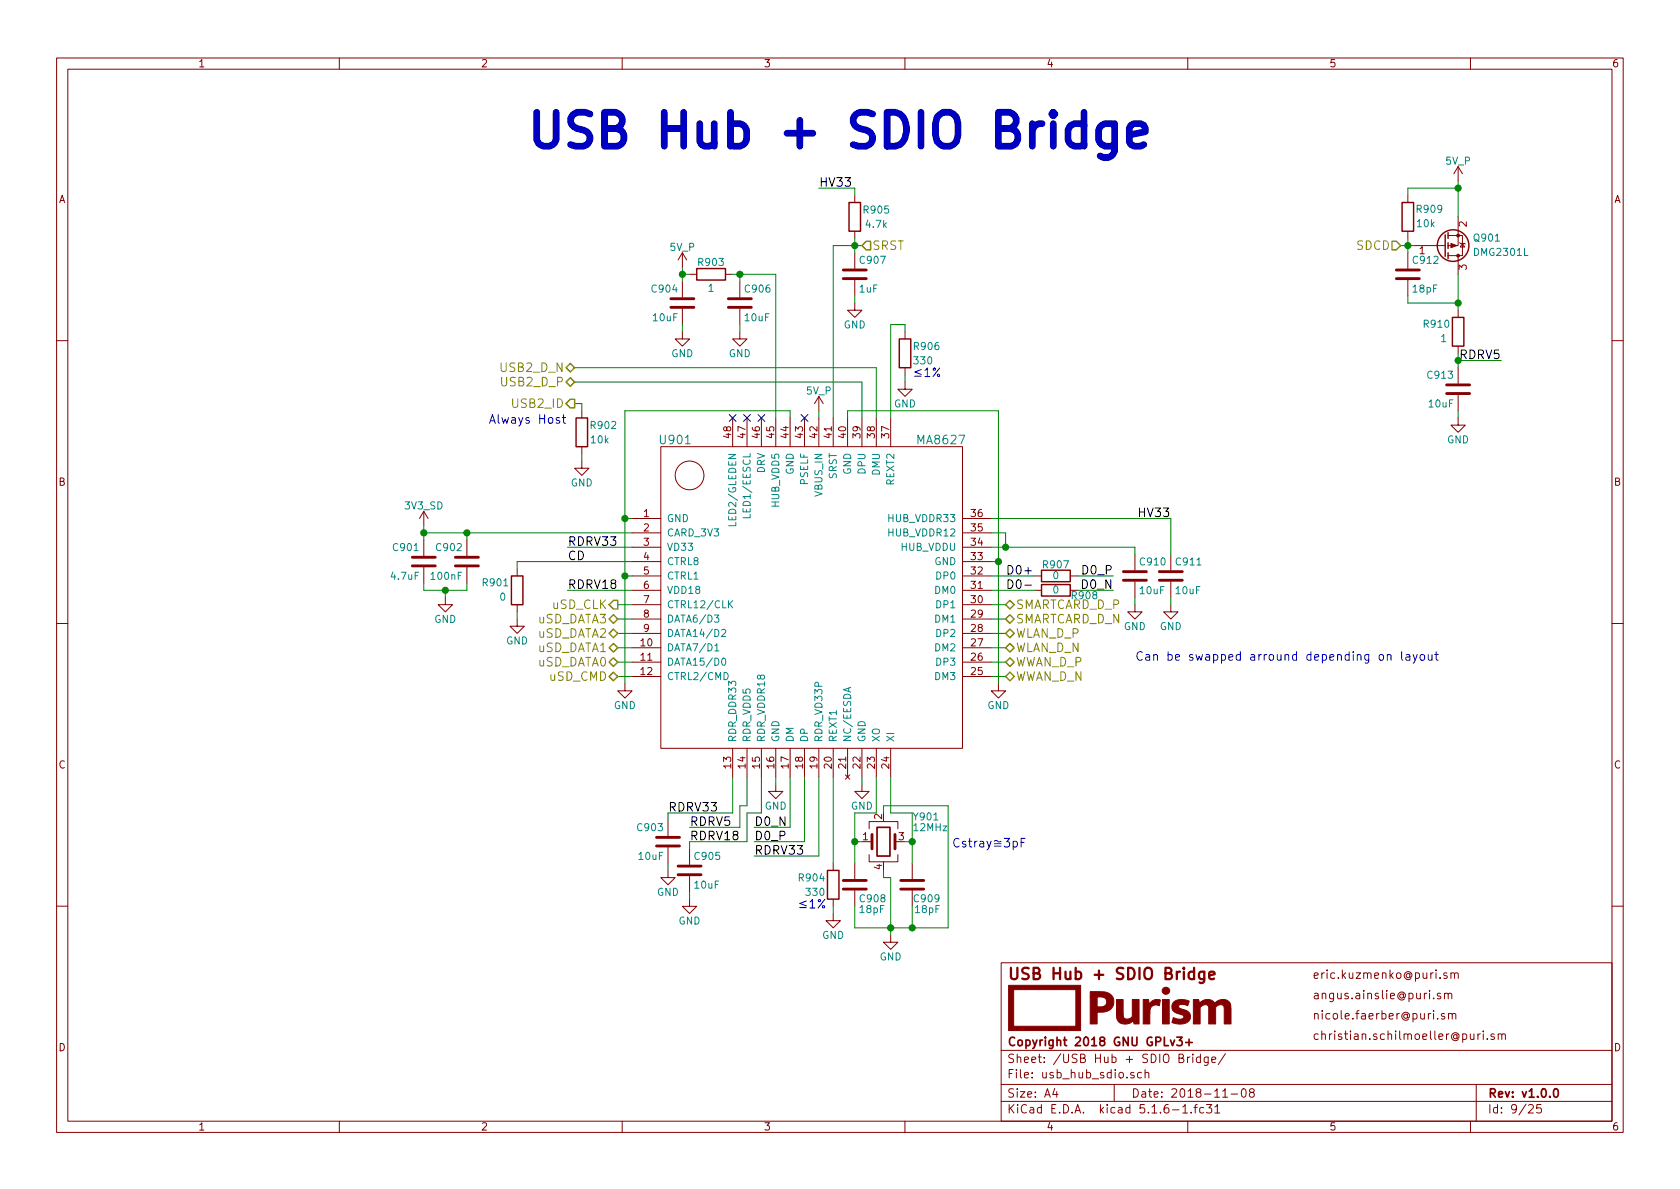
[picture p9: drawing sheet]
<svg xmlns="http://www.w3.org/2000/svg" width="297mm" height="210mm" viewBox="0 0 297 210" stroke-linecap="round" stroke-linejoin="round" font-family="sans-serif">
<g fill="none" stroke="#840000" stroke-width=".18">
<path d="M10 10.3h277v189.9h-277zM12 12.2h273v186.1h-273zM60 10.3v1.9M110 10.3v1.9M160 10.3v1.9M210 10.3v1.9M260 10.3v1.9M151.1 34.5v1.3M248.9 34.5v1.3M257.8 38.3v5.1h-1.8M257.8 29.5v2.5M257.8 29.5l-.8 1.2"/>
<path d="M257.8 29.5l.8 1.2M120.6 58.7v1.2h1.3l-1.3 1.3-1.2-1.3h1.2M120.6 44.7l-.7 1.3M120.6 44.7v2.5M120.6 49.8v2.8M120.6 54.6v2.8M120.6 44.7l.8 1.3M121.9 48.5h1.3M128.3 48.5h1.2M130.8 58.7v1.2h1.3l-1.3 1.3-1.3-1.3h1.3M130.8 49.8v2.8M130.8 54.6v2.8"/>
<path d="M151.1 53.6v1.3h1.3l-1.3 1.2-1.2-1.2h1.2M151.1 40.9v1.3M151.1 44.7v2.8M151.1 49.5v2.8M160 58.7v1.2M248.9 40.9v1.3M248.9 44.7v2.8M248.9 49.5v2.8M250.2 43.4h5.3M256 41.7h2.6v3.5h-2.6M257.8 45.2v3.3M257.8 54.9v1.2"/>
<path d="M258.1 42.9l.1 .1h.8l.1 .2M258.6 43l.4 .7h-.8zM10 60.2h2M102.9 72.6v1.3M102.9 79v1.3M116.8 79h53.4v53.3h-53.4zM129.5 73.9v5.1M132.1 73.9v5.1M134.6 73.9v5.1M137.2 73.9v5.1M139.7 73.9v5.1M142.2 73.9v5.1"/>
<path d="M144.8 70.1l-.8 1.3M144.8 70.1v2.5M144.8 73.9v5.1M144.8 70.1l.7 1.3M147.3 73.9v5.1M149.9 73.9v5.1M152.4 73.9v5.1M154.9 73.9v5.1M157.5 73.9v5.1M160 67.6v1.2h1.3l-1.3 1.3-1.3-1.3h1.3M160 65v1.3M257.8 73.9v1.3h1.3l-1.3 1.2-1.3-1.2h1.3"/>
<path d="M257.8 61.2v1.3M257.8 65v2.8M257.8 69.8v2.8M285 60.2h2M74.9 90.4v2.6M74.9 95.5v2.8M74.9 90.4l-.7 1.3M74.9 90.4l.8 1.3M82.5 95.5v2.8M102.9 81.5v1.3h1.2l-1.2 1.3-1.3-1.3h1.3M111.8 91.7h5M111.8 94.2h5"/>
<path d="M111.8 96.8h5M111.8 99.3h5M170.2 91.7h5.1M170.2 94.2h5.1M170.2 96.8h5.1M170.2 99.3h5.1M200.7 98v2.8M207 98v2.8M10 110.3h2M74.9 100.3v2.8M78.7 105.7v1.2h1.3l-1.3 1.3-1.2-1.3h1.2M82.5 100.3v2.8"/>
<path d="M91.4 109.5v1.2h-1.2l1.2 1.3 1.3-1.3h-1.3M91.4 100.6v1.2M91.4 106.9v1.3M111.8 114.5h5M111.8 117.1h5M111.8 119.6h5M111.8 112h5M111.8 109.5h5M111.8 106.9h5M111.8 104.4h5M111.8 101.8h5M170.2 114.5h5.1"/>
<path d="M170.2 117.1h5.1M170.2 119.6h5.1M170.2 112h5.1M170.2 109.5h5.1M170.2 106.9h5.1M170.2 104.4h5.1M170.2 101.8h5.1M182.9 104.4h1.2M182.9 101.8h1.2M189.2 101.8h1.3M200.7 106.9v1.3h1.2l-1.2 1.3-1.3-1.3h1.3M200.7 102.9v2.8"/>
<path d="M207 106.9v1.3h1.3l-1.3 1.3-1.3-1.3h1.3M207 102.9v2.8M285 110.3h2M110.5 120.9v1.3h1.3l-1.3 1.2-1.3-1.2h1.3M129.5 132.3v5.1M132.1 132.3v5.1M134.6 132.3v5.1M137.2 138.7v1.2h1.2l-1.2 1.3-1.3-1.3h1.3M137.2 132.3v5.1M139.7 132.3v5.1M142.2 132.3v5.1M144.8 132.3v5.1"/>
<path d="M147.3 132.3v5.1M149.5 137l.7 .8M149.9 132.3v5.1M150.2 137l-.7 .8M152.4 138.7v1.2h1.3l-1.3 1.3-1.3-1.3h1.3M152.4 132.3v5.1M154.9 132.3v5.1M157.5 132.3v5.1M176.5 120.9v1.3h1.3l-1.3 1.2-1.2-1.2h1.2M118.1 153.9v1.3h1.3l-1.3 1.3-1.3-1.3h1.3M118.1 145v2.8M118.1 149.9v2.7"/>
<path d="M121.9 159v1.3h1.3l-1.3 1.2-1.3-1.2h1.3M121.9 150.1v2.8M121.9 154.9v2.8M147.3 152.6v1.3M147.3 159v1.3M151.1 152.6v2.8M151.1 157.5v2.8M153.7 151.1v1.3h5v-1.3M153.7 146.6v-1.3h5v1.3M153.7 148.8h.5M158.2 148.8h.5M161.3 152.6v2.8"/>
<path d="M161.3 157.5v2.8M10 160.2h2M147.3 161.5v1.3h1.3l-1.3 1.3-1.3-1.3h1.3M157.5 165.3v1.3h1.2l-1.2 1.3-1.3-1.3h1.3M177 170.3h108v28h-108zM254.7 175.7l-.4-.1-.2 .2 .1 .3 .5 .1v.3h-.6M255.4 179.3l-.4-.1-.2 .2 .1 .2 .5 .2v.3h-.6M255.4 175.8l.1-.1a.37 .37 0 0 1 .6 .1v.8M255.4 175.6v1M255.8 172.1l-.3-.1-.2 .2v.3l.5 .1v.3h-.5M256.1 175.8v-.1a.37 .37 0 0 1 .6 .1v.8M256.1 179.3h.1a.37 .37 0 0 1 .6 .1v.8"/>
<path d="M256.1 179.2v1M256.5 172.2l.3-.2 .3 .1 .1 .9M256.5 172v1M256.8 179.4v-.1a.37 .37 0 0 1 .6 .1v.8M257.2 172.2a.36 .36 0 0 1 .3-.2 .36 .36 0 0 1 .3 .2v.8M285 160.2h2M60 198.3v1.9M110 198.3v1.9M160 198.3v1.9M177 194.8h108M177 191.8h108M177 185.7h108"/>
<path d="M186.5 192.5l-.4 1h1M186.8 193v1M197 191.8v3M200.5 189.7a.37 .37 0 0 0-.6 .1l.1 .3 .5 .1 .1 .1-.3 .3-.4-.1M201.8 189.7l-.4-.1-.3 .3 .1 .6 .2 .1 .4-.1M202.5 189.8v-.1a.37 .37 0 0 1 .6 .1v.8M202.5 189.1v1.5M207.3 196.3h1.2M209.1 195.8l.4-.5v1.5M209.1 196.8h.9M210 186.9v1M210 198.3v1.9"/>
<path d="M210.4 186.9l-.4 .3M210.6 196.7v.1M210.9 186.4v.2M210.9 186.9v1M211.1 195.8h.6M211.7 195.3l-.4 .2v1.3M212.2 187l-.4-.1-.3 .3 .1 .6 .2 .1 .4-.1M212.2 186.4v1.5M212.8 195.9l-.4-.1-.3 .3 .1 .6 .2 .1 .4-.1M213.3 195.3h.9l-.5 .6 .5 .1v.7l-.2 .1-.7-.1M213.6 186.9v1.2l-.3 .3-.3-.1M213.6 187l-.4-.1-.3 .3 .1 .6 .2 .1 .4-.1"/>
<path d="M214.2 187.4l.8-.1-.1-.3-.4-.1-.3 .2 .1 .7h.6M214.8 195.8l.4-.5v1.5M214.8 196.8h.9M216.2 194h.8M216.7 186.3l-1.3 2M217.7 193.5h1.1M219.6 192.7l.4-.2a.94 .94 0 0 1 0 1.5 .82 .82 0 0 1-.4-1.3zM221.2 193.2l-.3-.3 .1-.2 .2-.2 .4 .1 .2 .2-.1 .2-.6 .2a.48 .48 0 0 0-.1 .7l.2 .1 .5-.1a.48 .48 0 0 0-.1-.7h-.1M254.2 180.1v.1M260 198.3v1.9M261 191.8v6.5M261.3 182.8v1"/>
<path d="M261.7 182.8l-.4 .3M262.3 182.3v.2M262.3 182.8v1M263 183.7v.1M264.2 182.9a.37 .37 0 0 0-.6 .1l.1 .3 .5 .1 .1 .1-.3 .3-.4-.1M264.9 183l.2-.2 .4 .1v.9M264.9 182.8v1M265.5 183a.34 .34 0 0 1 .3-.2 .34 .34 0 0 1 .4 .2v.8M270.3 195.5l.2-.2h.3l.3 .5-.9 1h.9M272.5 195.3h-.7l-.1 .7 .2-.1 .5 .1 .1 .2v.5l-.2 .1-.6-.1"/>
<circle cx="121.9" cy="84.1" r="2.54"/>
</g>
<path d="M155.1 146.3h2.3v5.1h-2.3zM207 183.9l.3 1 .4-1M208.1 183.4h.9l-.5 .6 .4 .1v.7l-.2 .1-.6-.1M209.7 184.3h1.1M210.2 183.8v1.1M274.9 192.6l.3-.1a.94 .94 0 0 1 0 1.5h-.2a1 1 0 0 1-.1-1.4z" fill="none" stroke="#840000" stroke-width=".3"/>
<path d="M211.1 171.9a.68 .68 0 0 0-.8 .1l-.1 .2 .1 .8 .2 .1 .6-.1M211.1 171.1v2M212.9 171.8v1.7a.52 .52 0 0 1-.8 .2M212.9 171.9a.65 .65 0 0 0-.8 .1l-.1 .2 .1 .8 .3 .1 .5-.1M213.8 172.5l1-.2-.1-.4-.6-.1-.3 .3 .1 .9 .2 .1 .6-.1" fill="none" stroke="#840000" stroke-width=".41"/>
<g fill="#840000" stroke="#840000" stroke-width=".18">
<path d="M178.3 174.2h12.8v8h-12.8v-7.2h.9v6.5h11v-6.5h-11.9z"/>
<path d="M197.4 176.8h1.2v2.5a.85 .85 0 0 0 .6 .9 .85 .85 0 0 0 1-.4v-3h1.2v4.3h-.9v-.2a.25 .25 0 0 0-.1-.3 .25 .25 0 0 0-.4 .2l-.6 .2a1.47 1.47 0 0 1-2-1.7z"/>
<path d="M207.5 177.2a2.7 2.7 0 0 1 2.6-.2l.2 .1-.3 .7-.4-.1a.88 .88 0 0 0-1.2 .3l.3 .4 1 .3a1.26 1.26 0 0 1 .7 1.4 1.26 1.26 0 0 1-1.4 1l-1-.1-.7-.2v-.5a.29 .29 0 0 1 .2-.3 .29 .29 0 0 1 .4 .1l.3 .1a.86 .86 0 0 0 1.1-.3 .95 .95 0 0 0-.9-.6l-.5-.2a1.15 1.15 0 0 1-.4-1.9z"/>
<path d="M192.8 175.4h1.9a1.8 1.8 0 0 1 2.2 1.2 1.8 1.8 0 0 1-1.2 2.2l-.7 .2h-1v2.1h-1.2v-4.8h1.2v1.7h.4a.91 .91 0 0 0 1.2-.5 .91 .91 0 0 0-.7-1.2h-2.1z"/>
<path d="M202.1 176.8h.7a.26 .26 0 0 1 .3 0 .26 .26 0 0 1 0 .4l.1 .4a1.38 1.38 0 0 1 2-.7l-.2 .9a1.12 1.12 0 0 0-1.3 .1 1.12 1.12 0 0 0-.4 1.2v2h-1.2z"/>
<path d="M205.5 176.8h1.2v4.3h-1.2z"/>
<path d="M211 176.8h.9l.2 .5a1.9 1.9 0 0 1 2.5-.1l.1 .1a.21 .21 0 0 0 .2 0 .21 .21 0 0 0 .2-.2l.7-.3a1.42 1.42 0 0 1 1.9 1.7v2.6h-1.2v-2.4a.85 .85 0 0 0-.4-1l-.7 .1-.5 .3v3h-1.2v-3a.82 .82 0 0 0-.8-.5 .82 .82 0 0 0-.7 .6v2.9h-1.2z"/>
<path d="M256.5 43l1.1 .4-1.1 .4z"/>
<circle cx="206.1" cy="175.2" r=".65"/>
<circle cx="257.8" cy="41.7" r=".25"/>
<circle cx="257.8" cy="45.2" r=".25"/>
</g>
<g fill="none" stroke="#840000" stroke-width=".25">
<path d="M150.1 35.8h2v5.1h-2zM247.9 35.8h2v5.1h-2zM123.2 47.5h5.1v2h-5.1zM159 59.9h2v5.1h-2zM255.5 41.5v3.8M256 41.1v1.1M256 42.9v1M256 44.7v1M256.8 56.1h2v5.1h-2zM101.9 73.9h2v5.1h-2zM90.4 101.8h2.1v5.1h-2.1zM184.1 100.8h5.1v2.1h-5.1z"/>
<path d="M184.1 103.4h5.1v2h-5.1zM146.3 153.9h2v5.1h-2z"/>
<circle cx="256.9" cy="43.4" r="2.79"/>
</g>
<g fill="none" stroke="#840000" stroke-width=".51">
<path d="M118.6 54.4h4.1M118.6 52.8h4.1M128.8 54.4h4M128.8 52.8h4M149.1 49.3h4.1M149.1 47.7h4.1M246.9 49.3h4.1M246.9 47.7h4.1M255.8 69.6h4M255.8 68.1h4M72.9 98.5h4.1M80.5 98.5h4.1"/>
<path d="M72.9 100.1h4.1M80.5 100.1h4.1M198.6 102.6h4.1M198.6 101.1h4.1M205 102.6h4M205 101.1h4M116.1 149.6h4M116.1 148.1h4M119.9 154.7h4.1M119.9 153.2h4.1M149.1 155.7h4.1M149.1 157.2h4.1"/>
<path d="M154.2 147.6v2.5M158.2 147.6v2.5M159.3 155.7h4M159.3 157.2h4"/>
</g>
<path d="M130.1 92.3v.7h-1.3M132.6 91v.6h-1.2M126.3 108.8h.8l-.4 .4 .4 .2-.1 .6h-.5l-.2-.1M126.4 114.2l.3-.4v1.3M126.4 115.1h.7M127.6 111.4l.5-.1 .2 .4v.2l-.8 .7h.8M127.7 116.5l.2-.1a.67 .67 0 0 1 .4 .6 .67 .67 0 0 1-.4 .6l-.3-.4zM128 118.9a.64 .64 0 0 1 .8 .7 .64 .64 0 0 1-.8 .6zM129 106.8l.5 .7M129.5 106.2l-.7 .8M150.1 121.7v.6M150.4 121.6l-1.3 .4 1.3 .4" fill="none" stroke="#008484" stroke-width=".18"/>
<g fill="none" stroke="#008400" stroke-width=".18">
<path d="M144.8 33.3h6.3v1.2M257.8 33.3h-8.9v1.2M257.8 32v6.3M120.6 48.5h1.3M120.6 47.2v2.6M120.6 57.4v1.3M129.5 48.5h7.7v25.4M130.8 48.5v1.3M130.8 57.4v1.3M151.1 42.2v2.5M151.1 52.3v1.3M152.4 43.4h-5.1v30.5"/>
<path d="M160 58.7v-1.3h-2.5v16.5M247.6 43.4h2.6M248.9 42.2v2.5M248.9 52.3v1.3h8.9M257.8 48.5v6.4M101.6 71.4h1.3v1.2M101.6 65h53.3v8.9M101.6 67.6h50.8v6.3M139.7 73.9v-1.3h-29.2v48.3M144.8 72.6v1.3M149.9 73.9v-1.3h26.6v48.3M160 66.3v1.3"/>
<path d="M257.8 72.6v1.3M265.4 63.7h-7.6v1.3M74.9 93v2.5M74.9 94.2h36.9M82.5 94.2v1.3M100.3 96.8h11.5M102.9 80.3v1.2M110.5 91.7h1.3M111.8 99.3h-20.4v1.3M175.3 91.7h31.7v6.3M175.3 94.2h2.5v2.6M175.3 96.8h25.4v1.2"/>
<path d="M175.3 99.3h1.2M74.9 103.1v1.3h7.6v-1.3M78.7 104.4v1.3M91.4 108.2v1.3M100.3 104.4h11.5M109.2 106.9h2.6M109.2 119.6h2.6M109.2 109.5h2.6M109.2 112h2.6M109.2 114.5h2.6M109.2 117.1h2.6M110.5 101.8h1.3"/>
<path d="M175.3 104.4h7.6M175.3 106.9h2.5M175.3 119.6h2.5M175.3 101.8h7.6M175.3 109.5h2.5M175.3 112h2.5M175.3 114.5h2.5M175.3 117.1h2.5M190.5 104.4h6.3M190.5 101.8h6.3M200.7 105.7v1.2M207 105.7v1.2"/>
<path d="M129.5 137.4v6.4h-11.4v1.2M132.1 137.4v5.1h-1.3v3.8h-8.9M134.6 137.4v6.4h-2.5v5h-10.2v1.3M137.2 137.4v1.3M139.7 137.4v8.9h-6.4M142.2 137.4v11.4h-8.9M144.8 137.4v14h-11.5M147.3 137.4v15.2M152.4 137.4v1.3M154.9 137.4v6.4h-3.8v8.8M157.5 137.4v6.4h3.8v8.8M118.1 152.6v1.3"/>
<path d="M121.9 157.7v1.3M151.1 148.8h1.3M156.2 143.8v-1.3h11.4v21.6h-16.5v-3.8M156.2 153.9v1.3h1.3v10.1M160 148.8h1.3M147.3 160.3v1.2M161.3 160.3v3.8"/>
</g>
<g fill="none" stroke="#848400" stroke-width=".25">
<path d="M153.2 42.7h.7v1.5h-.7l-.8-.8zM246.1 42.7h.8l.7 .7-.7 .8h-.8zM100.1 65l.7-.7 .8 .7-.8 .8zM100.1 67.6l.7-.8 .8 .8-.8 .7zM100.8 70.6h.8v1.5h-.8l-.7-.7zM107.7 109.5l.8-.8 .7 .8-.7 .7zM107.7 114.5l.8-.7 .7 .7-.7 .8zM107.7 117.1l.8-.8 .7 .8-.7 .8zM108.5 111.2l.7 .8-.7 .8-.8-.8zM108.5 106.2h.7v1.5h-.7l-.8-.8zM108.5 118.9l.7 .7-.7 .8-.8-.8zM177.8 119.6l.8-.7 .7 .7-.7 .8z"/>
<path d="M177.8 109.5l.8-.8 .7 .8-.7 .7zM177.8 106.9l.8-.7 .7 .7-.7 .8zM177.8 117.1l.8-.8 .7 .8-.7 .8zM177.8 112l.8-.8 .7 .8-.7 .8zM177.8 114.5l.8-.7 .7 .7-.7 .8z"/>
</g>
<path d="M181.2 103.5h1.2" fill="none" stroke="#000" stroke-width=".18"/>
<g fill="none" stroke="#0000c2" stroke-width=".18">
<path d="M98.9 73.9a.37 .37 0 0 0-.6 .1l.1 .3 .6 .2-.2 .3h-.5M99.4 73.8h.6M99.6 73.3v1.3l.1 .2h.3M165.8 66.2h.3v.3h-.3zM166.1 65.1l-1.1 1.5M245.3 115.9l.2-.2 .4 .1v1M245.3 115.7v1.1M247.8 115.2v1.3l.2 .3M248.6 115.8h.6l.1 1M249.3 116.1l-.5 .1a.3 .3 0 0 0-.3 .3 .3 .3 0 0 0 .3 .3l.5-.1M249.9 115.7l.3 1.1M250.6 115.7l-.5 1.4-.2 .2"/>
<path d="M251.2 115.9l.2-.2 .4 .2 .1 .6-.2 .2-.3 .1-.2-.2zM252.5 115.7l.1 1 .4 .1 .2-.2M253.2 115.7v1.1M253.7 115.7h.6M253.9 115.2v1.3l.4 .3M145.8 159l-1.1 1.6M179.1 148.8h.5l.2 .1v.7a.48 .48 0 0 1-.7 .1M179.1 148.8v1.5M180.5 149h.6M181.3 148.3h-.8v1.5M145.5 160.2h.2v.3h-.2z"/>
<circle cx="165.2" cy="65.3" r=".22"/>
<circle cx="144.9" cy="159.3" r=".22"/>
</g>
<path d="M191.7 19.9v6M191.7 22.1a1.92 1.92 0 0 0-2.6 .3l-.3 .6v1.7l.3 .6a1.92 1.92 0 0 0 2.6 .3M197.1 21.9v4.8a1.61 1.61 0 0 1-2.6 .9M197.1 22.1l-.6-.2h-1.1l-.9 .5-.3 .6v1.7l.3 .6 .3 .3 .6 .3h1.1l.6-.3M199.7 23.9l2.8-.6v-.6l-.3-.6-.5-.2h-1.2l-.6 .2-.2 .6v2.3l.2 .6 .6 .3h1.2l.5-.3" fill="none" stroke="#0000c2" stroke-width="1.2"/>
<g fill="#008400" stroke="#008400" stroke-width=".25">
<circle cx="78.7" cy="104.4" r=".51"/>
<circle cx="257.8" cy="63.7" r=".51"/>
<circle cx="110.5" cy="101.8" r=".51"/>
<circle cx="257.8" cy="53.6" r=".51"/>
<circle cx="257.8" cy="33.3" r=".51"/>
<circle cx="248.9" cy="43.4" r=".51"/>
<circle cx="151.1" cy="43.4" r=".51"/>
<circle cx="176.5" cy="99.3" r=".51"/>
<circle cx="177.8" cy="96.8" r=".51"/>
<circle cx="110.5" cy="91.7" r=".51"/>
<circle cx="82.6" cy="94.2" r=".51"/>
<circle cx="74.9" cy="94.2" r=".51"/>
<circle cx="120.7" cy="48.5" r=".51"/>
<circle cx="161.3" cy="148.8" r=".51"/>
<circle cx="161.3" cy="164.1" r=".51"/>
<circle cx="151.1" cy="148.8" r=".51"/>
<circle cx="130.8" cy="48.5" r=".51"/>
<circle cx="157.5" cy="164.1" r=".51"/>
</g>
<path d="M128.9 73.3l1.2 1.2M130.1 73.3l-1.2 1.2M131.5 73.3l1.2 1.2M132.7 73.3l-1.2 1.2M134 73.3l1.2 1.2M135.2 73.3l-1.2 1.2M141.6 73.3l1.2 1.2M142.8 73.3l-1.2 1.2" fill="none" stroke="#000084" stroke-width=".18"/>
<text font-size="8.3" fill="#0000c2" x="92.7" y="26.2">USB Hub + SDIO Bridge</text>
<text font-size="2.8" fill="#840000" x="178" y="173.2">USB Hub + SDIO Bridge</text>
<g font-size="2.1">
<text x="144.8" y="33">HV33</text>
<text x="258.2" y="63.5">RDRV5</text>
<text x="201.7" y="91.4">HV33</text>
<text x="100.3" y="96.5">RDRV33</text>
<text x="100.3" y="99.1">CD</text>
<text x="177.8" y="101.6">D0+</text>
<text x="191.5" y="101.6">D0_P</text>
<text x="100.3" y="104.1">RDRV18</text>
<text x="177.8" y="104.1">D0-</text>
<text x="191.4" y="104.1">D0_N</text>
<text x="118.1" y="143.5">RDRV33</text>
<text x="121.9" y="146">RDRV5</text>
<text x="121.9" y="148.6">RDRV18</text>
<text x="133.3" y="146">D0_N</text>
<text x="133.3" y="148.6">D0_P</text>
<text x="133.3" y="151.1">RDRV33</text>
</g>
<g font-size="2.1" fill="#848400">
<text x="154.2" y="44.2">SRST</text>
<text x="239.9" y="44.2">SDCD</text>
<text x="88.7" y="65.8">USB2_D_N</text>
<text x="88.8" y="68.3">USB2_D_P</text>
<text x="90.9" y="72.1">USB2_ID</text>
<text x="97.7" y="107.7">uSD_CLK</text>
<text x="179.6" y="107.7">SMARTCARD_D_P</text>
<text x="94.9" y="110.2">uSD_DATA3</text>
<text x="94.9" y="112.8">uSD_DATA2</text>
<text x="179.6" y="110.2">SMARTCARD_D_N</text>
<text x="179.6" y="112.8">WLAN_D_P</text>
<text x="94.9" y="115.3">uSD_DATA1</text>
<text x="94.9" y="117.9">uSD_DATA0</text>
<text x="179.6" y="117.9">WWAN_D_P</text>
<text x="179.6" y="115.3">WLAN_D_N</text>
<text x="97.2" y="120.4">uSD_CMD</text>
<text x="179.6" y="120.4">WWAN_D_N</text>
</g>
<g font-size="2.1" fill="#0000c2">
<text x="161.3" y="66.7">1%</text>
<text x="86.4" y="74.9">Always Host</text>
<text x="200.7" y="116.8">Can be swapped arround depending on layout</text>
<text x="168.3" y="149.9">Cstray3pF</text>
<text x="141" y="160.6">1%</text>
</g>
<g font-size="2.1" fill="#008484">
<text x="116.8" y="78.6">U901</text>
<text x="162.4" y="78.6">MA8627</text>
</g>
<g font-size="2.1" fill="#840000">
<text x="232" y="173.1">eric.kuzmenko@puri.sm</text>
<text x="232" y="176.7">angus.ainslie@puri.sm</text>
<text x="178" y="185">Copyright 2018 GNU GPLv3+</text>
<text x="232" y="183.9">christian.schilmoeller@puri.sm</text>
<text x="232" y="180.3">nicole.faerber@puri.sm</text>
<text x="178" y="190.7">File: usb_hub_sdio.sch</text>
<text x="178" y="188">Sheet: /USB Hub + SDIO Bridge/</text>
<text x="178" y="196.9">KiCad E.D.A. kicad 5.1.6-1.fc31</text>
<text x="178" y="194.1">Size: A4</text>
<text x="200" y="194.1">Date: 2018-11-08</text>
<text x="263" y="194.1">Rev: v1.0.0</text>
<text x="263" y="196.9">Id: 9/25</text>
</g>
<g font-size="1.8" fill="#840000">
<text x="35" y="11.9">1</text>
<text x="85" y="11.9">2</text>
<text x="135" y="11.9">3</text>
<text x="185" y="11.9">4</text>
<text x="235" y="11.9">5</text>
<text x="285" y="11.9">6</text>
<text x="10.4" y="35.9">A</text>
<text x="285.4" y="35.9">A</text>
<text x="259.3" y="40.1" transform="rotate(-90 259.3 40.1)">2</text>
<text x="251" y="45">1</text>
<text x="259.3" y="47.7" transform="rotate(-90 259.3 47.7)">3</text>
<text x="129.3" y="77.4" transform="rotate(-90 129.3 77.4)">48</text>
<text x="131.8" y="77.4" transform="rotate(-90 131.8 77.4)">47</text>
<text x="134.4" y="77.4" transform="rotate(-90 134.4 77.4)">46</text>
<text x="136.9" y="77.4" transform="rotate(-90 136.9 77.4)">45</text>
<text x="139.4" y="77.4" transform="rotate(-90 139.4 77.4)">44</text>
<text x="142" y="77.4" transform="rotate(-90 142 77.4)">43</text>
<text x="144.5" y="77.4" transform="rotate(-90 144.5 77.4)">42</text>
<text x="147.1" y="77.4" transform="rotate(-90 147.1 77.4)">41</text>
<text x="149.6" y="77.4" transform="rotate(-90 149.6 77.4)">40</text>
<text x="152.1" y="77.4" transform="rotate(-90 152.1 77.4)">39</text>
<text x="154.7" y="77.4" transform="rotate(-90 154.7 77.4)">38</text>
<text x="157.2" y="77.4" transform="rotate(-90 157.2 77.4)">37</text>
<text x="10.4" y="85.9">B</text>
<text x="285.4" y="85.9">B</text>
<text x="113.8" y="91.4">1</text>
<text x="113.8" y="94">2</text>
<text x="171.8" y="94">35</text>
<text x="171.8" y="91.4">36</text>
<text x="113.8" y="96.5">3</text>
<text x="113.8" y="99.1">4</text>
<text x="113.8" y="101.6">5</text>
<text x="171.8" y="101.6">32</text>
<text x="171.8" y="99.1">33</text>
<text x="171.8" y="96.5">34</text>
<text x="113.8" y="104.1">6</text>
<text x="113.8" y="106.7">7</text>
<text x="171.8" y="106.7">30</text>
<text x="171.8" y="104.1">31</text>
<text x="113.8" y="109.2">8</text>
<text x="113.8" y="111.8">9</text>
<text x="171.8" y="111.8">28</text>
<text x="171.8" y="109.2">29</text>
<text x="113.3" y="114.3">10</text>
<text x="113.3" y="116.8">11</text>
<text x="113.3" y="119.4">12</text>
<text x="171.8" y="119.4">25</text>
<text x="171.8" y="116.8">26</text>
<text x="171.8" y="114.3">27</text>
<text x="10.4" y="135.9">C</text>
<text x="129.3" y="135.8" transform="rotate(-90 129.3 135.8)">13</text>
<text x="131.8" y="135.8" transform="rotate(-90 131.8 135.8)">14</text>
<text x="134.4" y="135.8" transform="rotate(-90 134.4 135.8)">15</text>
<text x="136.9" y="135.8" transform="rotate(-90 136.9 135.8)">16</text>
<text x="139.4" y="135.8" transform="rotate(-90 139.4 135.8)">17</text>
<text x="142" y="135.8" transform="rotate(-90 142 135.8)">18</text>
<text x="144.5" y="135.8" transform="rotate(-90 144.5 135.8)">19</text>
<text x="147.1" y="135.8" transform="rotate(-90 147.1 135.8)">20</text>
<text x="149.6" y="135.8" transform="rotate(-90 149.6 135.8)">21</text>
<text x="152.1" y="135.8" transform="rotate(-90 152.1 135.8)">22</text>
<text x="154.7" y="135.8" transform="rotate(-90 154.7 135.8)">23</text>
<text x="157.2" y="135.8" transform="rotate(-90 157.2 135.8)">24</text>
<text x="285.4" y="135.9">C</text>
<text x="152.6" y="148.6">1</text>
<text x="156" y="144.9" transform="rotate(-90 156 144.9)">2</text>
<text x="158.9" y="148.6">3</text>
<text x="156" y="153.8" transform="rotate(-90 156 153.8)">4</text>
<text x="10.4" y="185.9">D</text>
<text x="285.4" y="185.9">D</text>
<text x="35" y="199.9">1</text>
<text x="85" y="199.9">2</text>
<text x="135" y="199.9">3</text>
<text x="185" y="199.9">4</text>
<text x="235" y="199.9">5</text>
<text x="285" y="199.9">6</text>
</g>
<g font-size="1.8" fill="#008484">
<text x="255.7" y="29.1">5V_P</text>
<text x="152.8" y="37.8">R905</text>
<text x="153.2" y="40.3">4.7k</text>
<text x="250.6" y="37.6">R909</text>
<text x="250.6" y="40.2">10k</text>
<text x="118.5" y="44.4">5V_P</text>
<text x="123.6" y="47">R903</text>
<text x="152.2" y="46.7">C907</text>
<text x="250" y="46.7">C912</text>
<text x="260.7" y="42.7">Q901</text>
<text x="260.8" y="45.3">DMG2301L</text>
<text x="115.4" y="51.7">C904</text>
<text x="125.2" y="51.6">1</text>
<text x="131.9" y="51.7">C906</text>
<text x="152" y="51.7">1uF</text>
<text x="249.9" y="51.7">18pF</text>
<text x="115.5" y="56.8">10uF</text>
<text x="131.8" y="56.8">10uF</text>
<text x="149.2" y="58.1">GND</text>
<text x="251.9" y="58">R910</text>
<text x="118.7" y="63.2">GND</text>
<text x="128.9" y="63.2">GND</text>
<text x="161.7" y="61.9">R906</text>
<text x="161.7" y="64.4">330</text>
<text x="254.8" y="60.5">1</text>
<text x="142.6" y="69.8">5V_P</text>
<text x="252.5" y="67">C913</text>
<text x="104.6" y="75.9">R902</text>
<text x="158.1" y="72.1">GND</text>
<text x="252.7" y="72.1">10uF</text>
<text x="104.6" y="78.4">10k</text>
<text x="135.3" y="83.7" transform="rotate(-90 135.3 83.7)">DRV</text>
<text x="140.3" y="83.9" transform="rotate(-90 140.3 83.9)">GND</text>
<text x="150.5" y="83.9" transform="rotate(-90 150.5 83.9)">GND</text>
<text x="153" y="83.7" transform="rotate(-90 153 83.7)">DPU</text>
<text x="255.9" y="78.4">GND</text>
<text x="100.9" y="86">GND</text>
<text x="137.8" y="89.5" transform="rotate(-90 137.8 89.5)">HUB_VDD5</text>
<text x="142.9" y="85.7" transform="rotate(-90 142.9 85.7)">PSELF</text>
<text x="145.4" y="87.7" transform="rotate(-90 145.4 87.7)">VBUS_IN</text>
<text x="148" y="84.7" transform="rotate(-90 148 84.7)">SRST</text>
<text x="155.6" y="84" transform="rotate(-90 155.6 84)">DMU</text>
<text x="158.1" y="85.7" transform="rotate(-90 158.1 85.7)">REXT2</text>
<text x="71.7" y="90.1">3V3_SD</text>
<text x="117.9" y="92.3">GND</text>
<text x="117.9" y="94.9">CARD_3V3</text>
<text x="130.2" y="92.4" transform="rotate(-90 130.2 92.4)">LED2/GLEDEN</text>
<text x="132.7" y="90.9" transform="rotate(-90 132.7 90.9)">LED1/EESCL</text>
<text x="157.4" y="94.9">HUB_VDDR12</text>
<text x="157.4" y="92.3">HUB_VDDR33</text>
<text x="69.6" y="97.5">C901</text>
<text x="77.3" y="97.5">C902</text>
<text x="117.9" y="97.4">VD33</text>
<text x="117.9" y="99.9">CTRL8</text>
<text x="159.3" y="97.4">HUB_VDDU</text>
<text x="165.2" y="99.9">GND</text>
<text x="184.6" y="100.5">R907</text>
<text x="201.7" y="100">C910</text>
<text x="208.1" y="100">C911</text>
<text x="69.3" y="102.5">4.7uF</text>
<text x="76.4" y="102.5">100nF</text>
<text x="85.5" y="103.7">R901</text>
<text x="88.4" y="106.2">0</text>
<text x="117.9" y="102.5">CTRL1</text>
<text x="117.9" y="105">VDD18</text>
<text x="117.9" y="107.6">CTRL12/CLK</text>
<text x="165.4" y="105">DM0</text>
<text x="165.7" y="107.6">DP1</text>
<text x="165.7" y="102.5">DP0</text>
<text x="186.2" y="102.4">0</text>
<text x="186.2" y="104.9">0</text>
<text x="189.6" y="106">R908</text>
<text x="201.6" y="105.1">10uF</text>
<text x="208" y="105.1">10uF</text>
<text x="76.8" y="110.2">GND</text>
<text x="89.5" y="114">GND</text>
<text x="117.9" y="110.1">DATA6/D3</text>
<text x="117.9" y="112.6">DATA14/D2</text>
<text x="165.4" y="110.1">DM1</text>
<text x="165.7" y="112.6">DP2</text>
<text x="198.7" y="111.4">GND</text>
<text x="205.1" y="111.4">GND</text>
<text x="117.9" y="115.2">DATA7/D1</text>
<text x="117.9" y="117.7">DATA15/D0</text>
<text x="165.4" y="115.2">DM2</text>
<text x="165.7" y="117.7">DP3</text>
<text x="108.5" y="125.4">GND</text>
<text x="117.9" y="120.3">CTRL2/CMD</text>
<text x="165.4" y="120.3">DM3</text>
<text x="174.6" y="125.4">GND</text>
<text x="130.2" y="131.3" transform="rotate(-90 130.2 131.3)">RDR_DDR33</text>
<text x="132.7" y="131.3" transform="rotate(-90 132.7 131.3)">RDR_VDD5</text>
<text x="135.3" y="131.3" transform="rotate(-90 135.3 131.3)">RDR_VDDR18</text>
<text x="137.8" y="131.3" transform="rotate(-90 137.8 131.3)">GND</text>
<text x="140.3" y="131.3" transform="rotate(-90 140.3 131.3)">DM</text>
<text x="142.9" y="131.3" transform="rotate(-90 142.9 131.3)">DP</text>
<text x="145.4" y="131.3" transform="rotate(-90 145.4 131.3)">RDR_VD33P</text>
<text x="148" y="131.3" transform="rotate(-90 148 131.3)">REXT1</text>
<text x="150.5" y="131.3" transform="rotate(-90 150.5 131.3)">NC/EESDA</text>
<text x="153" y="131.3" transform="rotate(-90 153 131.3)">GND</text>
<text x="155.6" y="131.3" transform="rotate(-90 155.6 131.3)">XO</text>
<text x="158.1" y="131.3" transform="rotate(-90 158.1 131.3)">XI</text>
<text x="135.2" y="143.2">GND</text>
<text x="150.4" y="143.2">GND</text>
<text x="112.8" y="147">C903</text>
<text x="161.7" y="145.1">Y901</text>
<text x="161.7" y="147">12MHz</text>
<text x="113" y="152.1">10uF</text>
<text x="123" y="152.1">C905</text>
<text x="141.4" y="155.9">R904</text>
<text x="116.2" y="158.4">GND</text>
<text x="122.9" y="157.1">10uF</text>
<text x="142.6" y="158.4">330</text>
<text x="152.1" y="161.5">18pF</text>
<text x="152.2" y="159.6">C908</text>
<text x="161.7" y="159.6">C909</text>
<text x="161.9" y="161.5">18pF</text>
<text x="120" y="163.5">GND</text>
<text x="145.4" y="166">GND</text>
<text x="155.5" y="169.8">GND</text>
</g>
</svg>
